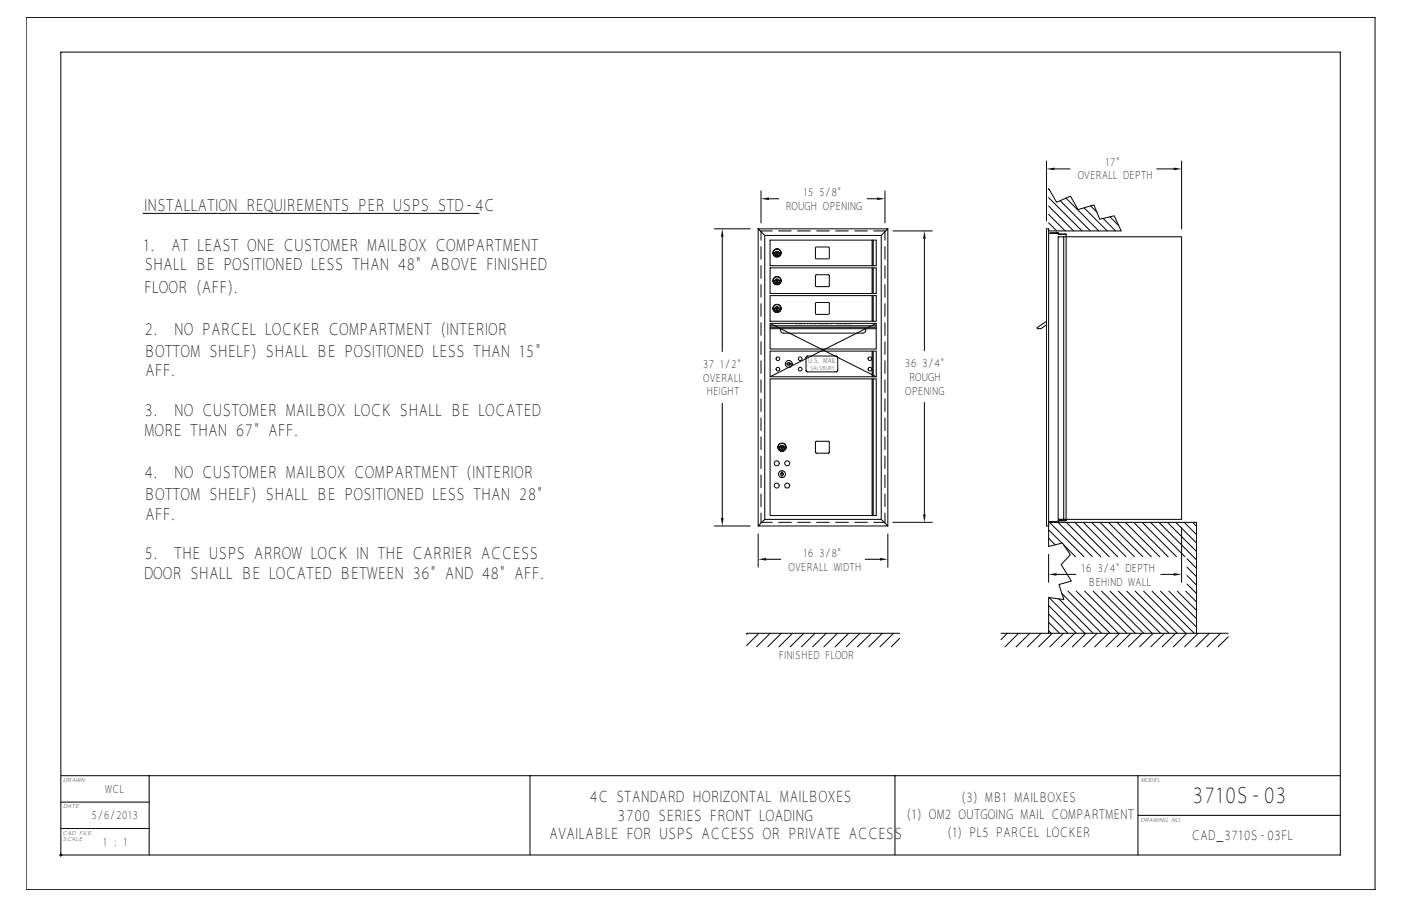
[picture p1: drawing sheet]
<svg xmlns="http://www.w3.org/2000/svg" width="432mm" height="279mm" viewBox="0 0 432 279" stroke-linecap="round" stroke-linejoin="round" font-family="sans-serif">
<g fill="none" stroke="#000" stroke-width=".31">
<path d="M8.1 5.4h415.7v269h-415.7zM234.6 58.9v9.9M272.8 58.9v9.9M322.5 49.6v18.5M323.2 58.1l2.5 4.3 4.2-1.9 2.4 4.1 4.9-1.4 1.8 4.4 4.4-1.1 2.2 4.7h-22.4M323.2 58.3l.3 .3M325 52.1h4.8M356.5 52.1h5.2M364.2 49.6v21M44.4 65.8h-.3h103.7M220.2 70.6h11M222.6 73v35.4"/>
<path d="M233.7 70.6h39.9M233.7 70.6v91.6M233.7 70.6l2 2M235.7 72.6v87.6h35.9M235.7 72.6h35.9M237 61.3h3M237.3 74.1h32.8v7.9h-32.8zM239 78h1M239.4 78l.2 .8zM239.5 77.5v1M251.4 76.3h4.1v3.4h-4.1zM267.3 61.3h3"/>
<path d="M268.8 74.1v7.9M269.1 74.1v7.9M271.6 72.6v87.6M273.6 70.6v91.6l-2-2M273.6 70.6l-2 2M275.2 71.2h12.2M284.9 73.7v34.5M323.2 68.7l2.5 2.5M323.2 66.1l5.1 5.1M323.2 63.5l7.7 7.7M323.2 60.9l10.3 10.3M323.2 72l2.9-.2v.5h2.5"/>
<path d="M323.7 72v-.2h2.1v.2M326.1 73h38.1v87.2h-38.1zM326.4 72.3v-.1h2.1l.1 88.3M326.8 61.9l9.3 9.3M327.9 73v87.2M328.5 61.1l10.2 10.1M334.1 64.1l7.2 7.1M336.1 63.5l2 1.9M340 67.4l3.9 3.8M342.1 66.9l2.7 2.7M237.3 82.6h32.8v7.9h-32.8zM237.3 91.2h32.8v7.9h-32.8z"/>
<path d="M237.3 99.7v7.9h32.8v-7.9M237.3 99.7l32.8 16.5M237.3 99.7h32.8M239 95.1h1M239 86.6h1M239.4 95.2l.2 .7zM239.4 86.6l.2 .7zM239.5 86.1v.9M239.5 94.6v1M251.4 93.4h4.1v3.5h-4.1zM251.4 84.8h4.1v3.5h-4.1zM268.8 82.6v7.9"/>
<path d="M268.8 91.2v7.9M269.1 91.2v7.9M269.1 82.6v7.9M270.1 99.7l-32.8 16.5M322.5 99.1l-2.8 2.1 1.1 .2 1.7-1.2M237.3 116.8h32.8v42.2h-32.8zM237.3 101.4h32.8M237.3 116.2v-7.9h32.8v7.9M237.3 100.9h32.8M237.3 100.5h32.8M237.3 116.2h32.8M240.7 101.4a.95 .95 0 0 0 .8 1.3h24.4a.95 .95 0 0 0 .9-1.3"/>
<path d="M242 112.2h2.2M248.6 109.9l9.3-.1 .3 .5v4.1l-.5 .3-9-.1-.3-.4zM268.8 108.3v7.9M268.8 116.8v42.2M269.1 108.3v7.9M269.1 116.8v42.2M222.6 124.4v35.4M240.9 138l.2 .7zM251.4 136.2h4.1v3.5h-4.1zM284.9 124.1v34.5M241 145.2v2.1M220.2 162.2h11"/>
<path d="M233.7 164.7v10.2M235.7 160.2l-2 2h39.9M236.1 172.5h4.5M266.7 172.5h4.5M273.6 164.7v10.2M275.2 161.1h12.2M323.2 162.2h-.7v-91.6h.7v97.9l4.3-1 2.4 3.6-2.8 3 3.1 5.1-3.8 1.1 1.5 4.6-4.7-.6v11M323.2 171v8.6M323.2 160.8h2.6v.2M323.2 161.1h45.6v34.2M323.2 166l2 2M323.2 163.4l4.1 4.1"/>
<path d="M323.5 161.1l10.6 10.6M325.6 177.1h6M325.8 160.8v.2M326.1 161.1l10.6 10.6M326.1 160.2h2.5M326.4 160.5v.1h2.1v-.1M327.9 168.1l3.6 3.6M328.6 160.5h-2.5v.5h-2.4v-.2M328.7 161.1l10.6 10.6M331.3 161.1l10.6 10.6M333.9 161.1l10.6 10.6M336.5 161.1l10.6 10.6"/>
<path d="M339 161.1l10.6 10.6M341.6 161.1l10.6 10.6M344.2 161.1l10.6 10.6M346.8 161.1l10.6 10.6M349.4 161.1l10.6 10.6M352 161.1l10.6 10.6M354.6 161.1l10.6 10.6M357.2 161.1l11.6 11.6M357.8 177.1h3.9M359.8 161.1l9 9M362.4 161.1l6.4 6.4M364.2 162.6v17"/>
<path d="M365 161.1l3.8 3.8M365.8 177.5l3 2.9M365.8 174.9l3 2.9M365.8 172.3l3 2.9M367.6 161.1l1.2 1.2M230.1 195.3h47.2M230.4 195.3l-.3 .3M233.9 195.3l-3.8 3.8M237.4 195.3l-4.2 4.2M240.8 195.3l-4.2 4.2M244.3 195.3l-4.2 4.2M247.7 195.3l-4.2 4.2"/>
<path d="M251.2 195.3l-4.2 4.2M254.6 195.3l-4.1 4.2M258.1 195.3l-4.2 4.2M261.6 195.3l-4.2 4.2M265 195.3l-4.2 4.2M268.5 195.3l-4.2 4.2M271.9 195.3l-4.1 4.2M275.4 195.3l-4.2 4.2M277.3 196.9l-2.6 2.6M308.5 195.3h70M310.5 195.3l-2 2M313.9 195.3l-4.1 4.2"/>
<path d="M317.4 195.3l-4.2 4.2M320.9 195.3l-4.2 4.2M323.2 194.5l.8 .8M323.2 191.9l3.4 3.4M323.2 189.3l6 6M323.2 186.7l8.6 8.6M323.3 184.3l11.1 11M324.3 195.3l-4.2 4.2M326.3 184.7l10.6 10.6M327.3 183.1l12.2 12.2M327.8 195.3l-4.2 4.2M329.1 182.3l13 13"/>
<path d="M331.2 195.3l-4.2 4.2M331.7 182.3l13 13M334.3 182.3l13 13M334.7 195.3l-4.2 4.2M336.9 182.3l13 13M338.1 195.3l-4.1 4.2M339.5 182.3l13 13M341.6 195.3l-4.2 4.2M342.1 182.3l13 13M344.7 182.3l13 13M345.1 195.3l-4.2 4.2M347.3 182.3l13 13"/>
<path d="M348.5 195.3l-4.2 4.2M349.9 182.3l13 13M352 195.3l-4.2 4.2M352.5 182.3l13 13M355.1 182.3l13 13M355.4 195.3l-4.1 4.2M357.7 182.3l11.1 11.1M358.9 195.3l-4.2 4.2M360.3 182.3l8.5 8.5M362.4 195.3l-4.2 4.2M362.8 182.3l6 5.9M365.4 182.3l3.4 3.3"/>
<path d="M365.8 195.3l-4.2 4.2M365.8 180.1l3 2.9M369.3 195.3l-4.2 4.2M372.7 195.3l-4.2 4.2M376.2 195.3l-4.2 4.2M378.5 196.4l-3 3.1M18.8 239.2h144.5M46 239.2v24.5M163.3 239.2h112.5v24.5M163.3 239.2v24.5M275.8 239.2h137.3M350.7 239.2v24.5"/>
<path d="M18.8 255.5h27.2M18.8 247.4h27.2M53.8 243.6l1-.6 .9-.2h55.3a2.68 2.68 0 0 1 2.6 2.7v6.3a2.68 2.68 0 0 1-2.6 2.7h-55.3a2.68 2.68 0 0 1-2.7-2.7v-6.7zM54.1 243.9l.9-.6 .7-.1h55.3a2.3 2.3 0 0 1 2.3 2.3v6.3a2.3 2.3 0 0 1-2.3 2.3h-55.3a2.3 2.3 0 0 1-2.3-2.3v-6.7zM54.3 244.2l1.4-.6h55.3a1.91 1.91 0 0 1 1.9 1.9v6.3a1.91 1.91 0 0 1-1.9 1.9h-55.3a1.91 1.91 0 0 1-1.9-1.9v-6.3zM55 244.8l.7-.3h55.3l.6 .3 .3 .7v6.3l-.3 .7-.6 .3h-55.3l-.7-.3-.3-.7v-6.3zM55.1 249.8h1.2M55.1 249.4h5.9M55.1 246h56.5M55.1 245.6h56.5M55.1 251.7h56.5M55.1 251.4h56.5"/>
<path d="M55.1 246.4h1.7M55.1 246.8h1.4M55.1 247.2h1.3M55.1 247.5h1.2M55.1 247.9h1.2M55.1 248.3h1.2M55.1 248.7h1.4M55.1 249.1h1.6M55.1 250.2h1.3M55.1 250.6h1.4M55.1 251h1.8M55.1 245.2h56.4"/>
<path d="M55.1 252.1h56.4M55.6 244.9h55.5M55.6 252.4h55.5M55.7 244.9l-.4 .2-.2 .4v6.3l.2 .4 .4 .2M56.3 249.4a1.48 1.48 0 0 0 1.4 1.9M56.5 249.4l.2 1.1 .7 .5h3.9a1.52 1.52 0 0 0 1.2-1.4 1.52 1.52 0 0 0-1.2-1.5h-2.9l-.3-.3 .3-.3h2.3l.3 .4h1.5l-.1-1-.5-.5-4.2-.1a1.52 1.52 0 0 0-1.2 1.5 1.52 1.52 0 0 0 1.2 1.5h3l.3 .3-.3 .3h-2.3l-.3-.5M57.7 246.1a1.73 1.73 0 0 0-1.4 1.7 1.73 1.73 0 0 0 1.4 1.7M58.2 249.8h2.6M58.3 247.8h2.4M61.3 246.1a1.54 1.54 0 0 1 1.4 2h-.6l.4 .5 .2 1.1 1.9-3.5M62.2 246.4h2.3M62.3 248.3h1.2"/>
<path d="M62.5 246.8h1.8M62.6 248.7h.7M62.7 247.2h1.4M62.7 249.1h.4M62.7 247.5h1.2M62.7 247.9h1M64.2 251.1l.4-.9h2.7l.5 .9M64.2 251h3.5M64.4 250.6h3.1M64.8 246.3h2.4l2.5 4.7h-1.7l-.7-1.1h-2.7l-.6 1.1h-1.8zM66 247.3l.7 1.4h-1.5zM66 247.7l.3 .6h-.6z"/>
<path d="M67.3 246.2l2.4 4.4v-4.3M67.5 246.4h2.2M67.7 246.8h2M67.9 247.2h1.8M68.1 247.5h1.6M68.3 247.9h1.4M68.5 248.3h1.2M68.7 248.7h1M68.9 249.1h.8M69.1 249.4h.6M69.3 249.8h.4M69.9 246.3h1.5v3.6h3.9v1.1h-5.4z"/>
<path d="M71.6 246.8h3.9M71.6 247.2h3.7M71.6 247.5h3.7M71.6 247.9h3.7M71.6 248.3h3.7M71.6 248.7h3.8M75.5 251v-.4l.5 .5 .7 .2M75.8 246.4h-4.2v3h3.7M75.8 246.6l.9-.3h3.9l.7 .6 .2 1h-1.6l-.3-.4h-2.3l-.3 .3 .3 .3h3a1.52 1.52 0 0 1 1.2 1.5 1.52 1.52 0 0 1-1.2 1.4l-4.2-.1-.5-.4-.1-1.1h1.5l.3 .5h2.3l.3-.3-.3-.3h-2.9a1.56 1.56 0 0 1-.9-2.7zM76.7 246.1a1.75 1.75 0 0 0-1.5 1.2 1.75 1.75 0 0 0 .5 1.8h-4.1M77.2 249.8h2.6M77.4 249.4h2.2"/>
<path d="M77.5 247.5h2.1M77.5 247.9h2.1M80.3 246.1a1.54 1.54 0 0 1 1.4 2h-.7a1.77 1.77 0 0 1 .7 1.8 1.77 1.77 0 0 1-1.4 1.4M81.1 251h1.1M81.2 246.4h1M81.3 248.3h.9M81.5 250.6h.7M81.5 246.8h.7M81.5 248.7h.7M81.6 250.2h.6M81.6 247.2h.6M81.7 249.1h.5"/>
<path d="M81.7 249.8h.5M81.7 249.4h.5M81.7 247.5h.5M81.7 247.9h.5M82.2 246.3v4.7M84 247.4h2.6l.3 .4-.3 .3h-2.6zM84 249.2h2.6l.3 .4-.3 .3h-2.6zM84.2 247.6l2.5 .1-2.5 .2zM84.2 249.4l2.5 .2-2.5 .1zM87.1 246.1a1.62 1.62 0 0 1 1.3 2.4 1.69 1.69 0 0 1-1.2 2.8M87.1 246.3a1.44 1.44 0 0 1 1 2.3 1.49 1.49 0 0 1-.9 2.4h-4.8v-4.7h4.8M88 246.4h1.2"/>
<path d="M88.1 251h1.7M88.3 246.8h.9M88.4 250.6h1M88.5 248.3h.7M88.5 248.7h.7M88.5 247.2h.7M88.5 247.9h.7M88.5 247.5h.7M88.6 250.2h.7M88.6 249.1h.6M88.6 249.8h.6M88.6 249.4h.6"/>
<path d="M89.2 246.3v3.6a1.4 1.4 0 0 0 1.4 1.4M89.4 246.3h1.6v3.3l.3 .3 3-.1 .1-3.5h1.5l-.1 4.2-.5 .4-.6 .1-4.7-.1-.4-.4-.2-.6zM91.2 246.3l.1 3.4h2.9v-3.4M91.2 249.4h3M91.2 246.4h3M91.2 246.8h3M91.2 247.2h3M91.2 247.5h3M91.2 247.9h3M91.2 248.3h3M91.2 248.7h3M91.2 249.1h3"/>
<path d="M95.6 251h1.2M95.9 250.6h.9M96.1 250.2h.7M96.1 246.3v3.6a1.4 1.4 0 0 1-1.4 1.4M96.1 249.8h.7M96.1 249.4h.7M96.1 246.4h.7M96.1 246.8h.7M96.1 247.2h.7M96.1 247.5h.7M96.1 247.9h.7M96.1 248.3h.7"/>
<path d="M96.1 248.7h.7M96.1 249.1h.7M96.8 246.3v4.7M98.6 247.4h2.7l.2 1.1-.3 .2h-2.6zM98.8 247.6h2.4l.1 .8-2.5 .1zM98.8 247.9h2.5M98.8 248.3h2.5M98.8 250.2h2.5M98.8 250.6h2.5M98.8 251h2.5M101.3 250.2l-2.5-.1v.9M101.3 250.2v.8"/>
<path d="M101.8 246.1a1.4 1.4 0 0 1 1.4 1.4v1.1l1.6 .1M102.9 246.4l2.7 3.2v1.4M103 248.6v.2a.48 .48 0 0 0-.3 .5 .48 .48 0 0 0 .3 .4v1.3h-1.5v-.9l-.3-.2h-2.6v1.1h-1.6v-4.7h4.8l.9 .3a2.15 2.15 0 0 1 .3 2M103 246.3h2l1.6 1.8 1.6-1.8h2l-2.8 3.2v1.5h-1.6v-1.5zM103.1 249.4h2.4M103.1 249.1h2.1M103.2 247.2h.3M103.2 249.8h2.4M103.2 248.6l-.2 .7 .2 1.7M103.2 247.5h.6M103.2 247.9h1M103.2 248.3h1.3"/>
<path d="M103.2 250.2h2.4M103.2 250.6h2.4M103.2 251h2.4M105.2 246.1l1.4 1.6 1.4-1.6M105.4 246.4h2.4M105.8 246.8h1.7M106.1 247.2h1M106.4 247.5h.4M107.6 249.8h4M107.6 250.2h4M107.6 250.6h4M107.6 251h4"/>
<path d="M107.7 249.4h3.9M108 249.1h3.6M108.4 248.7h3.2M108.7 248.3h2.9M109 247.9h2.6M109.4 247.5h2.2M109.7 247.2h1.9M110 246.8h1.6M111 244.9l.4 .2 .2 .4v6.3l-.2 .4-.4 .2M111.6 246.4h-1.2l-2.8 3.2v1.4M350.7 251.4h62.4M18.3 263.7h394.8v-247.6h-394.3v248.1"/>
<circle cx="239.5" cy="78.3" r=".73"/>
<circle cx="239.5" cy="78" r="1.28"/>
<circle cx="239.5" cy="78.3" r=".7"/>
<circle cx="239.5" cy="78.3" r=".76"/>
<circle cx="239.5" cy="78" r="1.19"/>
<circle cx="239.5" cy="95.1" r="1.28"/>
<circle cx="239.5" cy="95.1" r="1.19"/>
<circle cx="239.5" cy="95.4" r=".76"/>
<circle cx="239.5" cy="95.4" r=".7"/>
<circle cx="239.5" cy="95.4" r=".73"/>
<circle cx="239.5" cy="86.6" r="1.28"/>
<circle cx="239.5" cy="86.6" r="1.19"/>
<circle cx="239.5" cy="86.9" r=".73"/>
<circle cx="239.5" cy="86.9" r=".7"/>
<circle cx="239.5" cy="86.9" r=".76"/>
<circle cx="239.8" cy="113.8" r=".56"/>
<circle cx="239.8" cy="110.6" r=".56"/>
<circle cx="243.1" cy="112.2" r=".46"/>
<circle cx="243.1" cy="112.2" r="1.07"/>
<circle cx="246.6" cy="110.6" r=".56"/>
<circle cx="246.6" cy="113.8" r=".56"/>
<circle cx="268.1" cy="113.8" r=".56"/>
<circle cx="268.1" cy="110.6" r=".56"/>
<circle cx="241" cy="137.9" r="1.19"/>
<circle cx="241" cy="138.2" r=".76"/>
<circle cx="241" cy="138.2" r=".7"/>
<circle cx="241" cy="137.9" r="1.28"/>
<circle cx="241" cy="138.2" r=".73"/>
<circle cx="239.4" cy="149.7" r=".76"/>
<circle cx="239.4" cy="142.9" r=".76"/>
<circle cx="241" cy="146.2" r=".46"/>
<circle cx="241" cy="146.2" r="1.07"/>
<circle cx="242.6" cy="149.7" r=".76"/>
<circle cx="242.6" cy="142.9" r=".76"/>
</g>
<path d="M322.5 52.1l2.5-.4v.8zM361.7 51.7l2.5 .4-2.5 .4zM222.6 70.6l.4 2.4h-.8zM234.6 61.3l2.4-.4v.8zM270.3 60.9l2.5 .4-2.5 .4zM284.9 71.2l.4 2.5h-.8zM222.2 159.8h.8l-.4 2.4zM284.5 158.6h.8l-.4 2.5zM233.7 172.5l2.4-.4v.8zM271.2 172.1l2.4 .4-2.4 .4zM323.2 177.1l2.4-.4v.8zM361.7 176.7l2.5 .4-2.5 .4z" fill="#000"/>
<path d="M234.6 161.1v-89.9M272.8 161.1v-89.9" fill="none" stroke="#000" stroke-width=".31" stroke-dasharray="3.9 2" stroke-dashoffset="1"/>
<path d="M234.6 71.2h38.2M234.6 161.1h38.2" fill="none" stroke="#000" stroke-width=".31" stroke-dasharray="3.9 2" stroke-dashoffset=".5"/>
<path d="M47.4 241.1h115v20.9h-115z" fill-rule="evenodd" fill="#fff"/>
<text font-size="6.9" x="367.4" y="247.8">3710S-03</text>
<g font-size="5.2">
<text x="44.4" y="65.1">INSTALLATION REQUIREMENTS PER USPS STD-4C</text>
<text x="44.1" y="77.3">1.</text>
<text x="52.8" y="77.3">AT LEAST ONE CUSTOMER MAILBOX COMPARTMENT</text>
<text x="44.5" y="83.4">SHALL BE POSITIONED LESS THAN 48&quot; ABOVE FINISHED</text>
<text x="44.4" y="90.2">FLOOR (AFF).</text>
<text x="44.5" y="103.2">2.</text>
<text x="53.7" y="103.2">NO PARCEL LOCKER COMPARTMENT (INTERIOR</text>
<text x="44.4" y="110">BOTTOM SHELF) SHALL BE POSITIONED LESS THAN 15&quot;</text>
<text x="44.8" y="116.1">AFF.</text>
<text x="44.5" y="128.3">3.</text>
<text x="53.7" y="128.3">NO CUSTOMER MAILBOX LOCK SHALL BE LOCATED</text>
<text x="44.4" y="134.4">MORE THAN 67&quot; AFF.</text>
<text x="44.5" y="147.4">4.</text>
<text x="53.7" y="147.4">NO CUSTOMER MAILBOX COMPARTMENT (INTERIOR</text>
<text x="44.4" y="154.2">BOTTOM SHELF) SHALL BE POSITIONED LESS THAN 28&quot;</text>
<text x="44.8" y="160.3">AFF.</text>
<text x="44.5" y="172.5">5.</text>
<text x="53.7" y="172.5">THE USPS ARROW LOCK IN THE CARRIER ACCESS</text>
<text x="44.4" y="178.6">DOOR SHALL BE LOCATED BETWEEN 36&quot; AND 48&quot; AFF.</text>
</g>
<g font-size="4.8">
<text x="181.8" y="247.5">4C STANDARD HORIZONTAL MAILBOXES</text>
<text x="190.4" y="253.2">3700 SERIES FRONT LOADING</text>
<text x="169.2" y="258.9">AVAILABLE FOR USPS ACCESS OR PRIVATE ACCESS</text>
</g>
<g font-size="4.1">
<text x="296.3" y="247.3">(3) MB1 MAILBOXES</text>
<text x="279.4" y="252.7">(1) OM2 OUTGOING MAIL COMPARTMENT</text>
<text x="291.9" y="258.2">(1) PL5 PARCEL LOCKER</text>
<text x="367.2" y="259">CAD_3710S-03FL</text>
</g>
<g font-size="3.5">
<text x="340.6" y="51.3">17&quot;</text>
<text x="332.2" y="55.4">OVERALL DEPTH</text>
<text x="242.1" y="64.8">ROUGH OPENING</text>
<text x="247.5" y="60.5">15 5/8&quot;</text>
<text x="216.6" y="113.5">37 1/2&quot;</text>
<text x="278.9" y="113.3">36 3/4&quot;</text>
<text x="216.8" y="117.8">OVERALL</text>
<text x="280.2" y="117.6">ROUGH</text>
<text x="217.8" y="121.9">HEIGHT</text>
<text x="279" y="121.7">OPENING</text>
<text x="247.5" y="171.7">16 3/8&quot;</text>
<text x="243" y="176">OVERALL WIDTH</text>
<text x="333.3" y="176.3">16 3/4&quot; DEPTH</text>
<text x="335.4" y="180.6">BEHIND WALL</text>
<text x="240.1" y="203.1">FINISHED FLOOR</text>
<text x="32.4" y="244.5">WCL</text>
<text x="28.2" y="252.6">5/6/2013</text>
<text x="31.7" y="260.8">1 : 1</text>
</g>
<text font-size="2.2" x="249" y="112.1">U.S. MAIL</text>
<g font-size="1.8">
<text x="19.5" y="241.2">DRAWN</text>
<text x="351.5" y="241.2">MODEL</text>
<text x="19.5" y="249.3">DATE</text>
<text x="19.2" y="257.5">CAD FILE</text>
<text x="351.5" y="253.4">DRAWING NO.</text>
<text x="19.3" y="259.5">SCALE</text>
</g>
<text font-size="1.7" x="249.8" y="114">SALSBURY</text>
<g font-size=".5">
<text x="245.2" y="100.3">OUTGOING</text>
<text x="257.8" y="100.3">MAIL</text>
</g>
</svg>
